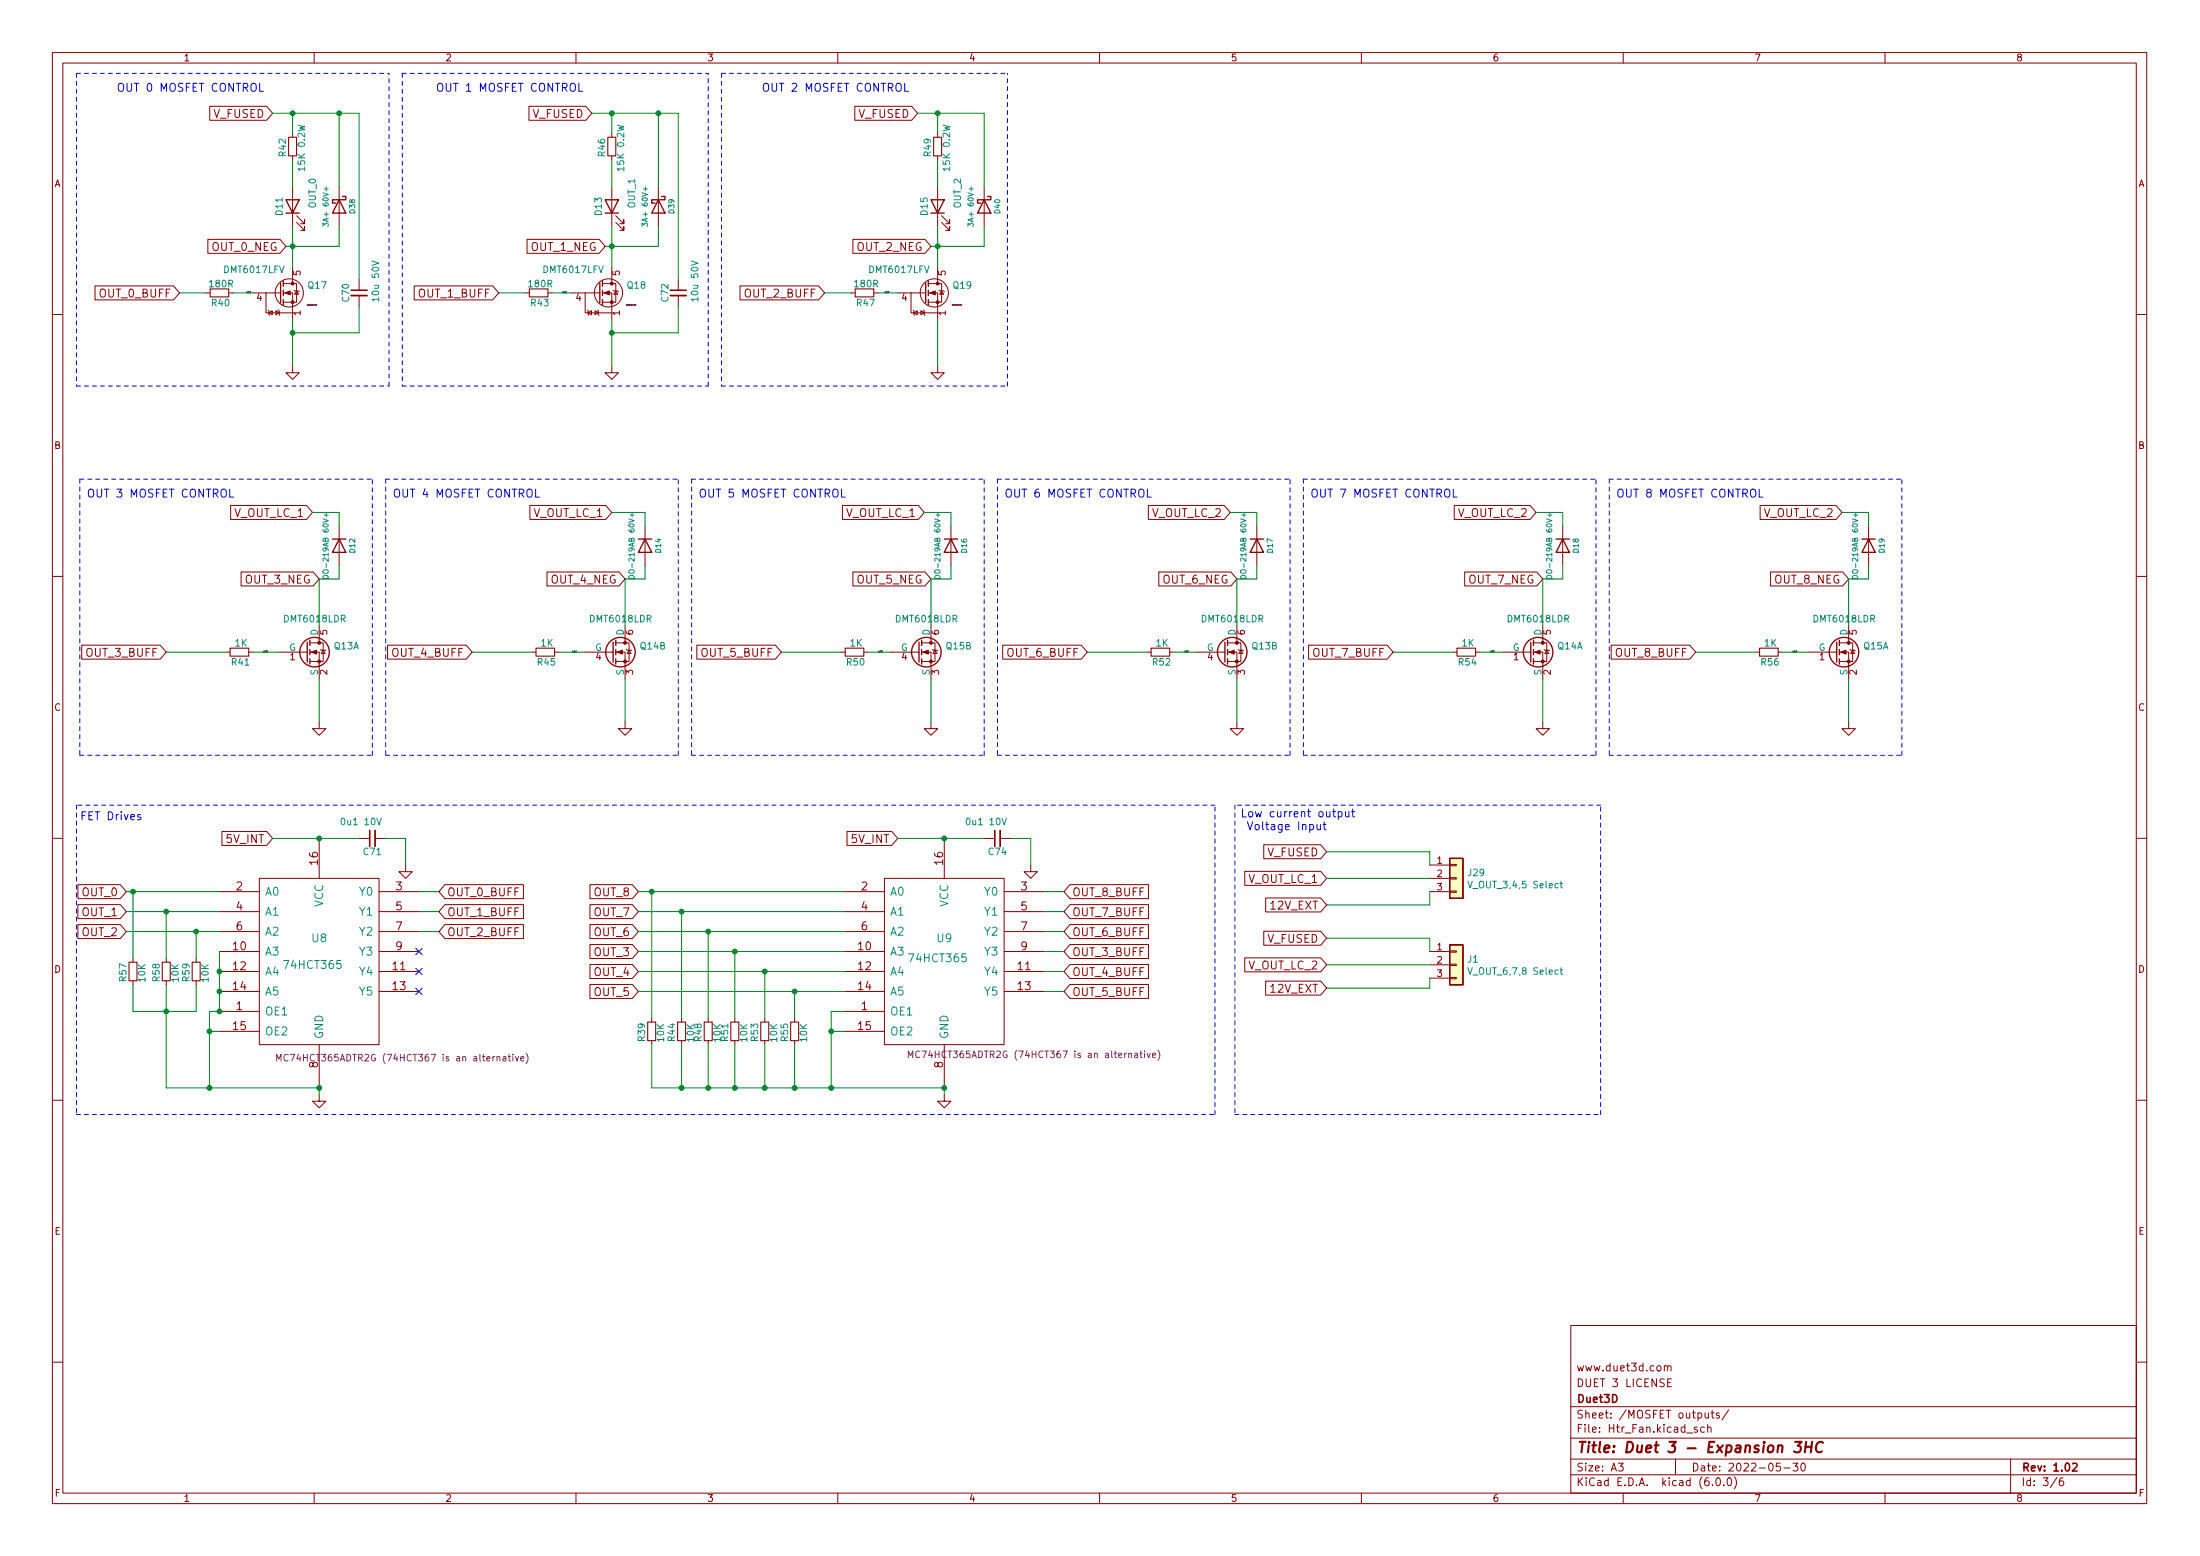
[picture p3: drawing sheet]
<svg xmlns="http://www.w3.org/2000/svg" width="420mm" height="297mm" viewBox="0 0 420 297" stroke-linecap="round" stroke-linejoin="round" font-family="sans-serif">
<g fill="none" stroke="#840000" stroke-width=".19">
<path d="M10 10h400v277h-400zM12 12h396v273h-396zM60 10v2M110 10v2M160 10v2M210 10v2M260 10v2M310 10v2M360 10v2M40.1 20.3h10.8l1.2 1.3-1.2 1.4h-10.8zM55.9 25.4v.8M55.9 29.8v.7"/>
<path d="M55.9 35.6v7.6M64.8 35.6v7.6M101 20.3h10.9l1.1 1.3-1.1 1.4h-10.9zM116.8 25.4v.8M116.8 29.8v.7M116.8 35.6v7.6M125.7 35.6v7.6M163.2 20.3h10.9l1.2 1.3-1.2 1.4h-10.9zM179.1 25.4v.8M179.1 29.8v.7M179.1 35.6v7.6M188 35.6v7.6"/>
<path d="M18.1 54.6h15l1.2 1.3-1.2 1.4h-15zM39.4 55.9h.7M39.7 45.7h13.8l1.1 1.3-1.1 1.4h-13.8zM43.7 55.9h.7M48.3 55.9h5.3M50.8 55.9v3.8h5.1M51.2 59.2l.3 1M51.4 59.7l.6-.4v.8zM52.7 59.3l.6 .4-.6 .4zM53.2 59.2l.2 1M54.1 55.9h1.8v5.1M54.1 54.1h1.8"/>
<path d="M55.9 54.1h.7v3.6h-2.5M55.9 50.8v3.3M56.1 55.4l1 .3M56.6 42.5l1.6 1.5v-.8v.8h-.8M56.6 41.2l1.6 1.5v-.8v.8h-.8M56.6 55.5l.4 .7h-.7zM68.6 53.4v2M68.6 56.4v2.1M79.1 54.6h15l1.1 1.3-1.1 1.4h-15zM100.3 55.9h.8M100.7 45.7h13.7l1.2 1.3-1.2 1.4h-13.7zM104.6 55.9h.8"/>
<path d="M109.2 55.9h5.4M111.8 55.9v3.8h5M112.2 59.2l.2 1M112.3 59.7l.7-.4v.8zM113.6 59.3l.7 .4-.7 .4zM114.1 59.2l.3 1M115.1 55.9h1.7v5.1M115.1 54.1h1.7M116.8 54.1h.8v3.6h-2.5M116.8 50.8v3.3M117.1 55.4l1 .3M117.6 55.5l.4 .7h-.8z"/>
<path d="M117.6 42.5l1.5 1.5v-.8v.8h-.7M117.6 41.2l1.5 1.5v-.8v.8h-.7M129.5 53.4v2M129.5 56.4v2.1M141.3 54.6h15l1.2 1.3-1.2 1.4h-15zM162.6 55.9h.7M162.9 45.7h13.8l1.1 1.3-1.1 1.4h-13.8zM166.9 55.9h.7M171.4 55.9h5.4M174 55.9v3.8h5.1M174.4 59.2l.3 1M174.5 59.7l.7-.4v.8z"/>
<path d="M175.9 59.3l.6 .4-.6 .4zM176.4 59.2l.2 1M177.3 55.9h1.8v5.1M177.3 54.1h1.8M179.1 54.1h.7v3.6h-2.5M179.1 50.8v3.3M179.3 55.4l1 .3M179.8 55.5l.4 .7h-.7zM179.8 42.5l1.6 1.5v-.8v.8h-.8M179.8 41.2l1.6 1.5v-.8v.8h-.8M10 60h2M55.9 69.9v1.3h1.2l-1.2 1.2-1.3-1.2h1.3"/>
<path d="M116.8 69.9v1.3h1.3l-1.3 1.2-1.2-1.2h1.2M179.1 69.9v1.3h1.2l-1.2 1.2-1.3-1.2h1.3M408 60h2M44.1 96.5h14.4l1.2 1.3-1.2 1.4h-14.4zM101.2 96.5h14.5l1.1 1.3-1.1 1.4h-14.5zM160.9 96.5h14.5l1.1 1.3-1.1 1.4h-14.5zM219.3 96.5h14.5l1.1 1.3-1.1 1.4h-14.5zM277.7 96.5h14.5l1.2 1.3-1.2 1.4h-14.5zM336.2 96.5h14.4l1.2 1.3-1.2 1.4h-14.4zM10 110h2M46 109.2h13.8l1.2 1.3-1.2 1.4h-13.8zM61 119.4v3.3"/>
<path d="M64.8 100.4v7.6M104.5 109.2h13.7l1.2 1.3-1.2 1.4h-13.7zM119.4 119.4v3.3M123.2 100.4v7.6M162.9 109.2h13.8l1.1 1.3-1.1 1.4h-13.8zM177.8 119.4v3.3M181.6 100.4v7.6M221.3 109.2h13.8l1.1 1.3-1.1 1.4h-13.8zM236.2 119.4v3.3M240 100.4v7.6M279.7 109.2h13.8l1.1 1.3-1.1 1.4h-13.8zM294.6 119.4v3.3"/>
<path d="M298.4 100.4v7.6M338.1 109.2h13.8l1.2 1.3-1.2 1.4h-13.8zM353.1 119.4v3.3M356.9 100.4v7.6M408 110h2M15.6 123.2h15l1.1 1.3-1.1 1.3h-15zM43.2 124.5h.7M47.5 124.5h.8M53.3 124.5h5.1M58.5 124.5h.2M59.2 124.5h1.8v5.1M59.2 122.7h1.8"/>
<path d="M61 122.7h.7v3.6h-2.5M61 137.8v1.3h1.2l-1.2 1.3-1.3-1.3h1.3M61.2 124l1 .2M61.7 124.1l.4 .7h-.8zM74 123.2h15l1.2 1.3-1.2 1.3h-15zM101.6 124.5h.8M105.9 124.5h.8M111.8 124.5h5M116.9 124.5h.2M117.6 124.5h1.8v5.1M117.6 122.7h1.8M119.4 122.7h.7v3.6h-2.5"/>
<path d="M119.4 137.8v1.3h1.2l-1.2 1.3-1.3-1.3h1.3M119.6 124l1 .2M120.1 124.1l.4 .7h-.7zM133.1 123.2h15l1.1 1.3-1.1 1.3h-15zM160.7 124.5h.7M165 124.5h.7M170.2 124.5h5.1M175.3 124.5h.2M176 124.5h1.8v5.1M176 122.7h1.8M177.8 122.7h.8v3.6h-2.6M177.8 137.8v1.3h1.3l-1.3 1.3-1.3-1.3h1.3"/>
<path d="M178.1 124l1 .2M178.6 124.1l.3 .7h-.7zM191.5 123.2h15l1.1 1.3-1.1 1.3h-15zM219.1 124.5h.7M223.4 124.5h.8M228.6 124.5h5.1M233.7 124.5h.2M234.4 124.5h1.8v5.1M234.4 122.7h1.8M236.2 122.7h.8v3.6h-2.6M236.2 137.8v1.3h1.3l-1.3 1.3-1.3-1.3h1.3M236.5 124l1 .2"/>
<path d="M237 124.1l.4 .7h-.8zM249.9 123.2h15l1.2 1.3-1.2 1.3h-15zM277.5 124.5h.8M281.8 124.5h.8M287 124.5h5.1M292.2 124.5h.2M292.9 124.5h1.7v5.1M292.9 122.7h1.7M294.6 122.7h.8v3.6h-2.5M294.6 137.8v1.3h1.3l-1.3 1.3-1.2-1.3h1.2M294.9 124l1 .2M295.4 124.1l.4 .7h-.8z"/>
<path d="M307.7 123.2h15l1.1 1.3-1.1 1.3h-15zM335.3 124.5h.7M339.6 124.5h.8M345.4 124.5h5.1M350.6 124.5h.2M351.3 124.5h1.8v5.1M351.3 122.7h1.8M353.1 122.7h.7v3.6h-2.5M353.1 137.8v1.3h1.2l-1.2 1.3-1.3-1.3h1.3M353.3 124l1 .2M353.8 124.1l.4 .7h-.8zM42.4 158.7h8.5l1.2 1.4-1.2 1.3h-8.5z"/>
<path d="M161.8 158.7h8.5l1.1 1.4-1.1 1.3h-8.5zM10 160h2M14.9 176.5h8.1l1.1 1.3-1.1 1.4h-8.1zM14.9 168.9h8.1l1.1 1.3-1.1 1.4h-8.1zM14.9 172.7h8.1l1.1 1.3-1.1 1.4h-8.1zM41.9 170.2h7.6M41.9 174h7.6M41.9 177.8h7.6M49.5 167.7h22.9v31.7h-22.9zM61 160.1v7.6M68.6 160.1h2M71.6 160.1h2.1"/>
<path d="M72.4 170.2h7.6M72.4 174h7.6M72.4 177.8h7.6M77.5 165.1v1.3h1.2l-1.2 1.3-1.3-1.3h1.3M85 172.7h15v2.7h-15l-1.2-1.4zM85 168.9h15v2.7h-15l-1.2-1.4zM85 176.5h15v2.7h-15l-1.2-1.4zM112.7 176.5h8.1l1.1 1.3-1.1 1.4h-8.1zM112.7 168.9h8.1l1.1 1.3-1.1 1.4h-8.1zM112.7 172.7h8.1l1.1 1.3-1.1 1.4h-8.1zM161.3 170.2h7.6M161.3 174h7.6"/>
<path d="M161.3 177.8h7.6M168.9 167.7h22.9v31.7h-22.9zM180.3 160.1v7.6M188 160.1h2M191 160.1h2M191.8 170.2h7.6M191.8 174h7.6M191.8 177.8h7.6M196.8 165.1v1.3h1.3l-1.3 1.3-1.2-1.3h1.2M204.3 168.9h15v2.7h-15l-1.1-1.4zM204.3 172.7h15v2.7h-15l-1.1-1.4zM204.3 176.5h15v2.7h-15l-1.1-1.4z"/>
<path d="M237.7 166.3h14.5l1.2 1.4-1.2 1.3h-14.5zM241.4 161.3h10.8l1.2 1.3-1.2 1.3h-10.8zM241.4 177.8h10.8l1.2 1.3-1.2 1.3h-10.8zM241.7 171.4h10.5l1.2 1.4-1.2 1.3h-10.5zM273 165.1h3.9M273 167.7h3.9M273 170.2h3.9M276.9 170.1h1.2v.2h-1.2zM276.9 167.5h1.2v.3h-1.2zM276.9 165h1.2v.3h-1.2zM408 160h2M25.4 182.9v.8"/>
<path d="M25.4 187.2v.8M31.7 182.9v.8M31.7 187.2v.8M37.5 182.9v.8M37.5 187.2v.8M41.9 181.6h7.6M41.9 193.1h7.6M41.9 185.5h7.6M41.9 189.3h7.6M41.9 196.9h7.6M61 199.4v7.6M72.4 181.6h7.6"/>
<path d="M72.4 185.5h7.6M72.4 189.3h7.6M112.7 184.1h8.1l1.1 1.4-1.1 1.3h-8.1zM112.7 180.3h8.1l1.1 1.3-1.1 1.4h-8.1zM112.7 187.9h8.1l1.1 1.4-1.1 1.3h-8.1zM124.5 194.3v.8M124.5 198.7v.7M130.2 194.3v.8M130.2 198.7v.7M135.3 194.3v.8M135.3 198.7v.7M140.3 194.3v.8"/>
<path d="M140.3 198.7v.7M146 194.3v.8M146 198.7v.7M151.8 194.3v.8M151.8 198.7v.7M161.3 181.6h7.6M161.3 193.1h7.6M161.3 185.5h7.6M161.3 189.3h7.6M161.3 196.9h7.6M180.3 199.4v7.6M191.8 181.6h7.6"/>
<path d="M191.8 185.5h7.6M191.8 189.3h7.6M204.3 180.3h15v2.7h-15l-1.1-1.4zM204.3 187.9h15v2.7h-15l-1.1-1.3zM204.3 184.1h15v2.7h-15l-1.1-1.3zM237.7 182.9h14.5l1.2 1.3-1.2 1.3h-14.5zM241.7 187.3h10.5l1.2 1.3-1.2 1.4h-10.5zM273 181.6h3.9M273 184.2h3.9M273 186.7h3.9M276.9 186.6h1.2v.3h-1.2zM276.9 184.1h1.2v.2h-1.2z"/>
<path d="M276.9 181.5h1.2v.3h-1.2zM10 210h2M61 209v1.2h1.2l-1.2 1.3-1.3-1.3h1.3M180.3 209v1.2h1.3l-1.3 1.3-1.2-1.3h1.2M408 210h2M300 253h108v32h-108zM10 260h2M300 278.5h108M300 274.5h108M300 268.5h108M309.1 279.3h.9l-.5 .6 .4 .1v.7l-.2 .1-.6-.1M317.9 260.9l.2-.2 .3 .1 .1 .9"/>
<path d="M317.9 260.7v1M318.5 260.9l.2-.2 .4 .1v.9M318.5 263.9h.5M319.2 263.2h-.7v1.5h.7M320 278.5v3M324.1 272.5l-.3-.1-.2 .2v.2l.5 .2v.3h-.5M325.5 272.5l-.4-.1-.3 .3 .1 .6h.6M325.6 269.7l.1 .9 .4 .1 .2-.1M326.1 272.6l.3-.2 .3 .1 .1 .9M326.1 271.9v1.5M326.3 269.7v1M326.8 269.7h.6"/>
<path d="M327 269.2v1.3l.4 .2M328.4 269.8l-.4-.1-.2 .2 .1 .2 .5 .2v.3h-.6M330.1 269.1l-1.2 2M340 279.3h-.7l-.1 .7 .2-.1 .5 .1 .2 .2-.1 .5-.2 .1-.6-.1M342.4 279.3h1l-.5 .6 .4 .1v.7l-.2 .1-.7-.1M344.1 279.4l.2-.1a.8 .8 0 0 1 .5 .8 .8 .8 0 0 1-.5 .7 .99 .99 0 0 1-.2-1.4zM384 278.5v6.5M408 260h2M60 285v2M110 285v2M160 285v2M210 285v2"/>
<path d="M260 285v2M300 281.5h108M310 285v2M327.1 283.5v.1M327.9 282.2l.2-.1a.8 .8 0 0 1 .5 .8 .8 .8 0 0 1-.5 .7 1 1 0 0 1-.2-1.4zM329.2 283.5v.1M330.1 282.2l.1-.1a.8 .8 0 0 1 .5 .8 .8 .8 0 0 1-.5 .7 1 1 0 0 1-.1-1.4zM331.2 281.9a1.72 1.72 0 0 1 0 2.3M340.7 280.2h1.2M360 285v2M392.9 282l-1.3 2M394 282.1a.6 .6 0 0 0-.7 .7v.5l.1 .2 .4 .1 .3-.1v-.5l-.1-.2-.4-.1-.3 .3"/>
<circle cx="55.2" cy="55.9" r="2.69"/>
<circle cx="116.2" cy="55.9" r="2.69"/>
<circle cx="178.4" cy="55.9" r="2.69"/>
</g>
<path d="M67.1 55.4h3M128 55.4h3.1M70.6 158.5v3.1M190 158.5v3.1M395.8 279.5l.6-.2 .2 .2 .1 .2-.9 1.1h.9" fill="none" stroke="#840000" stroke-width=".3"/>
<path d="M342.8 275.2h1.3l-.8 .8 .6 .2-.1 .9-.3 .1h-.6l-.3-.1M344.8 276.2h1.2M344.9 275.2l-.2 2M346.1 275.2l-.3 2M348.2 275.4a.88 .88 0 0 0-1.1 0 .88 .88 0 0 0-.3 1 .69 .69 0 0 0 .3 .8 .69 .69 0 0 0 .9-.1" fill="none" stroke="#840000" stroke-width=".4"/>
<g fill="none" stroke="#840000" stroke-width=".25">
<path d="M54.6 38.1h2.5l-1.2 2.6zM64.8 38.1l1.2 2.6h-2.5zM65.4 37.5h.6v.6h-2.5v.7h.6M115.6 38.1h2.5l-1.3 2.6zM125.7 38.1l1.3 2.6h-2.5zM126.4 37.5h.6v.6h-2.5v.7h.6M177.8 38.1h2.5l-1.2 2.6zM188 38.1l1.2 2.6h-2.5zM188.6 37.5h.6v.6h-2.5v.7h.6M53.6 54v3.8M54.1 53.6v1M54.1 55.4v1"/>
<path d="M54.1 57.2v1M54.6 40.7h2.5M114.6 54v3.8M115.1 53.6v1M115.1 55.4v1M115.1 57.2v1M115.6 40.7h2.5M176.8 54v3.8M177.3 53.6v1M177.3 55.4v1M177.3 57.2v1M177.8 40.7h2.5"/>
<path d="M63.5 102.9h2.5M64.8 102.9l1.2 2.5h-2.5zM121.9 102.9h2.6M123.2 102.9l1.3 2.5h-2.6zM180.3 102.9h2.6M181.6 102.9l1.3 2.5h-2.6zM238.8 102.9h2.5M240 102.9l1.3 2.5h-2.5zM297.2 102.9h2.5M298.4 102.9l1.3 2.5h-2.5zM355.6 102.9h2.5M356.9 102.9l1.2 2.5h-2.5z"/>
<path d="M58.7 122.6v3.8M59.2 122.2v1M59.2 124v1M59.2 125.8v1M117.1 122.6v3.8M117.6 122.2v1M117.6 124v1M117.6 125.8v1M175.5 122.6v3.8M176 122.2v1M176 124v1M176 125.8v1"/>
<path d="M233.9 122.6v3.8M234.4 122.2v1M234.4 124v1M234.4 125.8v1M292.4 122.6v3.8M292.9 122.2v1M292.9 124v1M292.9 125.8v1M350.8 122.6v3.8M351.3 122.2v1M351.3 124v1M351.3 125.8v1"/>
<path d="M276.9 163.9h2.5v7.6h-2.5zM276.9 180.4h2.5v7.6h-2.5z"/>
<circle cx="60.1" cy="124.5" r="2.82"/>
<circle cx="118.5" cy="124.5" r="2.82"/>
<circle cx="176.9" cy="124.5" r="2.82"/>
<circle cx="235.3" cy="124.5" r="2.82"/>
<circle cx="293.8" cy="124.5" r="2.82"/>
<circle cx="352.2" cy="124.5" r="2.82"/>
</g>
<g fill="#840000" stroke="#840000" stroke-width=".19">
<path d="M351.5 124.5l1.1-.4v.8z"/>
<path d="M117.9 124.5l1-.4v.8z"/>
<path d="M293.1 124.5l1-.4v.8z"/>
<path d="M176.3 124.5l1-.4v.8z"/>
<path d="M115.4 55.9l1-.4v.8z"/>
<path d="M234.7 124.5l1-.4v.8z"/>
<path d="M59.4 124.5l1.1-.4v.8z"/>
<path d="M54.4 55.9l1-.4v.8z"/>
<path d="M177.6 55.9l1-.4v.8z"/>
<circle cx="353.1" cy="126.3" r=".28"/>
<circle cx="353.1" cy="122.7" r=".28"/>
<circle cx="119.4" cy="126.3" r=".28"/>
<circle cx="119.4" cy="122.7" r=".28"/>
<circle cx="294.6" cy="126.3" r=".28"/>
<circle cx="294.6" cy="122.7" r=".28"/>
<circle cx="177.8" cy="126.3" r=".28"/>
<circle cx="177.8" cy="122.7" r=".28"/>
<circle cx="116.8" cy="57.7" r=".28"/>
<circle cx="116.8" cy="54.1" r=".28"/>
<circle cx="236.2" cy="126.3" r=".28"/>
<circle cx="236.2" cy="122.7" r=".28"/>
<circle cx="61" cy="126.3" r=".28"/>
<circle cx="61" cy="122.7" r=".28"/>
<circle cx="55.9" cy="57.7" r=".28"/>
<circle cx="55.9" cy="54.1" r=".28"/>
<circle cx="179.1" cy="57.7" r=".28"/>
<circle cx="179.1" cy="54.1" r=".28"/>
</g>
<g fill="#ffffc2" stroke="#ffffc2" stroke-width=".19">
<path d="M276.9 163.9h2.5v7.6h-2.5z"/>
<path d="M276.9 180.4h2.5v7.6h-2.5z"/>
</g>
<g fill="none" stroke="#008484" stroke-width=".19">
<path d="M62.3 35.7v.8M123.3 35.7v.8M185.5 35.7v.8M61.7 43.2v-.6l.4 .3 .1-.3h.4l.1 .2-.1 .4M71.1 49.8l1.2 .4-1.2 .5M122.6 43.2v-.6l.4 .3 .1-.3h.5v.2v.4M132 49.8l1.3 .4-1.3 .5M184.9 43.2v-.6l.4 .3v-.3h.5l.1 .2-.1 .4M61.9 98.3h.8M62.3 97.9v.8M120.3 98.3h.8M120.7 97.9v.8"/>
<path d="M178.8 98.3h.7M179.1 97.9v.8M237.2 98.3h.7M237.6 97.9v.8M295.6 98.3h.8M296 97.9v.8M354 98.3h.8M354.4 97.9v.8M61.7 110a.54 .54 0 0 1 .6-.1 .54 .54 0 0 1 .4 .5h-1zM120.1 110a.54 .54 0 0 1 .7-.1 .54 .54 0 0 1 .3 .5h-1zM178.6 110a.54 .54 0 0 1 .6-.1 .54 .54 0 0 1 .3 .5h-1zM237 110a.54 .54 0 0 1 .6-.1 .54 .54 0 0 1 .3 .5h-1z"/>
<path d="M295.4 110a.54 .54 0 0 1 .6-.1 .54 .54 0 0 1 .4 .5h-1zM353.8 110a.54 .54 0 0 1 .6-.1 .54 .54 0 0 1 .4 .5h-1zM72 156.2l.4 1.3 .4-1.3M191.4 156.2l.4 1.3 .4-1.3M280.3 168.2l.5 1.3 .4-1.3M297.9 168.6h.5M298.1 168.2v1.1l.3 .2M280.3 184.7l.5 1.3 .4-1.3M297.9 185.2h.5M298.1 184.7v1.1l.3 .2"/>
</g>
<g fill="none" stroke="#840000" stroke-width=".2">
<path d="M55.1 26.2h1.5v3.6h-1.5zM116.1 26.2h1.5v3.6h-1.5zM178.3 26.2h1.5v3.6h-1.5zM40.1 55.2h3.6v1.5h-3.6zM101.1 55.2h3.5v1.5h-3.5zM163.3 55.2h3.6v1.5h-3.6zM43.9 123.7h3.6v1.6h-3.6zM102.4 123.7h3.5v1.6h-3.5zM161.4 123.7h3.6v1.6h-3.6zM219.8 123.7h3.6v1.6h-3.6zM278.3 123.7h3.5v1.6h-3.5zM336 123.7h3.6v1.6h-3.6z"/>
<path d="M24.6 183.7h1.6v3.5h-1.6zM31 183.7h1.5v3.5h-1.5zM36.7 183.7h1.5v3.5h-1.5zM123.7 195.1h1.5v3.6h-1.5zM129.4 195.1h1.5v3.6h-1.5zM134.5 195.1h1.5v3.6h-1.5zM139.6 195.1h1.5v3.6h-1.5zM145.3 195.1h1.5v3.6h-1.5zM151 195.1h1.5v3.6h-1.5z"/>
</g>
<g fill="none" stroke="#840084" stroke-width=".19">
<path d="M52.8 202.5v-1.2l.4 .9 .5-.9v1.2M55 201.4a.6 .6 0 0 0-.8 .4 .6 .6 0 0 0 .6 .7l.2-.1M97.9 201.3v.1M97.9 201.7v.8M98.4 201.7l.3 .8 .3-.8M99.5 202.1l.6-.1-.1-.2-.4-.1-.1 .2v.6h.5M100.5 201.1a1.46 1.46 0 0 1 0 1.9M173.5 201.9v-1.3l.4 .9 .4-.9v1.3M175.7 200.8a.6 .6 0 0 0-.9 .4 .6 .6 0 0 0 .6 .7l.3-.1M218.6 200.6v.2M218.6 201.1v.8M219.1 201.1l.3 .8 .3-.8"/>
<path d="M220.1 201.5l.6-.1-.1-.3h-.3l-.2 .1 .1 .6h.4M221.1 200.5a1.46 1.46 0 0 1 0 1.9"/>
</g>
<path d="M67.1 56.4h3M128 56.4h3.1M71.6 158.5v3.1M191 158.5v3.1" fill="none" stroke="#840000" stroke-width=".33"/>
<path d="M47.8 55.7v.2zM108.1 55.7v.2M108.1 55.9h.1M169.7 55.7h.1l-.1 .2h.1M50.9 124.2h.1v.2h-.1M110 124.2v.2h.1M110.1 124.3v.1M168.5 124.2l-.1 .2M226.9 124.2l-.1 .2h.1h-.1M285.2 124.2h.2l-.1 .2M343.1 124.3v.1v-.1" fill="none" stroke="#000" stroke-width=".19"/>
<g fill="none" stroke="#0000c2" stroke-width=".19">
<path d="M49.6 15.9v1.5h.7M110.5 15.9v1.5h.8M172.8 15.9v1.5h.7M43.9 93.4v1.5h.7M102.3 93.4v1.5h.7M160.7 93.4v1.5h.7M219.1 93.4v1.5h.8M277.6 93.4v1.5h.7M336 93.4v1.5h.7M26.9 155.6l-.4-.1-.2 .2v.2l.6 .2v.3h-.6M250.1 157.5l.5-.1 .3 .3-.2 .6h-.6M251.5 157.4l.1 .9 .4 .1 .2-.1"/>
<path d="M252.2 157.4v1M252.7 157.4h.6M252.9 156.9v1.3l.4 .2M255.6 155l.4-.1 .3 .3v.5l-.1 .2h-.6M255.6 154.9v1.6M257 154.9v1h.4l.2-.1M257.6 154.9v1M258.1 154.9h.6M258.3 154.4v1.3l.4 .2"/>
</g>
<g fill="none" stroke="#0000c2" stroke-width=".19" stroke-dasharray=".8 .8">
<path d="M14.6 14v59.7M14.6 14h59.7M76.8 14v59.7M76.8 14h58.5M137.8 14v59.7M137.8 14h54.6M14.6 73.7h59.7M74.3 73.7v-59.7M76.8 73.7h58.5M135.3 73.7v-59.7M137.8 73.7h54.6M192.4 73.7v-59.7"/>
<path d="M15.2 91.5v52.7M15.2 91.5h55.9M73.7 91.5h55.8M73.7 91.5v52.7M132.1 91.5v52.7M132.1 91.5h55.9M190.5 91.5h55.9M190.5 91.5v52.7M248.9 91.5v52.7M248.9 91.5h55.9M307.3 91.5v52.7M307.3 91.5h55.9"/>
<path d="M14.6 153.7v59.1M15.2 144.2h55.9M71.1 144.2v-52.7M73.7 144.2h55.8M129.5 144.2v-52.7M132.1 144.2h55.9M188 144.2v-52.7M190.5 144.2h55.9M232 153.7h-217.4M235.8 153.7v59.1M246.4 144.2v-52.7M248.9 144.2h55.9"/>
<path d="M304.8 144.2v-52.7M305.7 153.7h-69.9M307.3 144.2h55.9M363.2 144.2v-52.7M14.6 212.8h217.4M232 212.8v-59.1M235.8 212.8h69.9M305.7 212.8v-59.1"/>
</g>
<g fill="none" stroke="#008400" stroke-width=".19">
<path d="M52.1 21.6h16.5v31.8M55.9 21.6v3.8M55.9 30.5v5.1M64.8 21.6v14M113 21.6h16.5v31.8M116.8 21.6v3.8M116.8 30.5v5.1M125.7 21.6v14M175.3 21.6h12.7v14M179.1 21.6v3.8M179.1 30.5v5.1M34.3 55.9h5.1"/>
<path d="M44.4 55.9h3.9M55.9 43.2v7.6M64.8 43.2v3.8h-10.2M68.6 58.5v5h-12.7M95.2 55.9h5.1M105.4 55.9h3.8M116.8 43.2v7.6M125.7 43.2v3.8h-10.1M129.5 58.5v5h-12.7M157.5 55.9h5.1M167.6 55.9h3.8M179.1 43.2v7.6"/>
<path d="M188 43.2v3.8h-10.2M55.9 61v8.9M116.8 61v8.9M179.1 61v8.9M59.7 97.8h5.1v2.6M116.8 97.8h6.4v2.6M176.5 97.8h5.1v2.6M234.9 97.8h5.1v2.6M293.4 97.8h5v2.6M351.8 97.8h5.1v2.6M64.8 108v2.5h-3.8v8.9M123.2 108v2.5h-3.8v8.9"/>
<path d="M181.6 108v2.5h-3.8v8.9M240 108v2.5h-3.8v8.9M298.4 108v2.5h-3.8v8.9M356.9 108v2.5h-3.8v8.9M31.7 124.5h11.5M48.3 124.5h5M61 129.6v8.2M90.2 124.5h11.4M106.7 124.5h5.1M119.4 129.6v8.2M149.2 124.5h11.5M165.7 124.5h4.5"/>
<path d="M177.8 129.6v8.2M207.6 124.5h11.5M224.2 124.5h4.4M236.2 129.6v8.2M266.1 124.5h11.4M282.6 124.5h4.4M294.6 129.6v8.2M323.8 124.5h11.5M340.4 124.5h5M353.1 129.6v8.2M24.1 174h17.8M24.1 177.8h17.8"/>
<path d="M24.1 170.2h17.8M25.4 170.2v12.7M31.7 174v8.9M37.5 177.8v5.1M52.1 160.1h16.5M73.7 160.1h3.8v5M80 174h3.8M80 177.8h3.8M80 170.2h3.8M121.9 174h39.4M121.9 177.8h39.4M121.9 170.2h39.4"/>
<path d="M124.5 170.2v24.1M130.2 174v20.3M135.3 177.8v16.5M171.4 160.1h16.6M193 160.1h3.8v5M199.4 174h3.8M199.4 177.8h3.8M199.4 170.2h3.8M253.4 162.6h19.6v2.5M253.4 179.1h19.6v2.5M253.4 167.7h19.6M273 170.2v2.6h-19.6"/>
<path d="M25.4 188v5.1h12.1v-5.1M31.7 188v19.7h29.3M40 196.9h1.9M41.9 181.6v11.5h-1.9v14.6M121.9 181.6h39.4M121.9 185.5h39.4M121.9 189.3h39.4M124.5 199.4v8.3h55.8M130.2 199.4v8.3M135.3 199.4v8.3M140.3 181.6v12.7M140.3 199.4v8.3"/>
<path d="M146 185.5v8.8M146 199.4v8.3M151.8 189.3v5M151.8 199.4v8.3M158.7 196.9h2.6M161.3 193.1h-2.6v14.6M199.4 181.6h3.8M199.4 185.5h3.8M199.4 189.3h3.8M253.4 184.2h19.6M273 186.7v1.9h-19.6M61 207v2"/>
<path d="M180.3 207v2"/>
</g>
<path d="M79.4 188.7l1.2 1.2M79.4 184.8l1.2 1.3M79.4 181l1.2 1.3M80.6 188.7l-1.2 1.2M80.6 184.8l-1.2 1.3M80.6 181l-1.2 1.3" fill="none" stroke="#000084" stroke-width=".19"/>
<g fill="#008400" stroke="#008400" stroke-width=".19">
<circle cx="146" cy="207.7" r=".46"/>
<circle cx="158.7" cy="207.7" r=".46"/>
<circle cx="151.8" cy="207.7" r=".46"/>
<circle cx="130.2" cy="207.7" r=".46"/>
<circle cx="180.3" cy="207.7" r=".46"/>
<circle cx="140.3" cy="181.6" r=".46"/>
<circle cx="140.3" cy="207.7" r=".46"/>
<circle cx="135.3" cy="207.7" r=".46"/>
<circle cx="135.3" cy="177.8" r=".46"/>
<circle cx="124.5" cy="170.2" r=".46"/>
<circle cx="130.2" cy="174" r=".46"/>
<circle cx="146" cy="185.5" r=".46"/>
<circle cx="151.8" cy="189.3" r=".46"/>
<circle cx="158.7" cy="196.9" r=".46"/>
<circle cx="180.3" cy="160.1" r=".46"/>
<circle cx="25.4" cy="170.2" r=".46"/>
<circle cx="61" cy="160.1" r=".46"/>
<circle cx="31.7" cy="174" r=".46"/>
<circle cx="41.9" cy="185.5" r=".46"/>
<circle cx="41.9" cy="193.1" r=".46"/>
<circle cx="37.5" cy="177.8" r=".46"/>
<circle cx="31.7" cy="193.1" r=".46"/>
<circle cx="116.8" cy="47" r=".46"/>
<circle cx="116.8" cy="21.6" r=".46"/>
<circle cx="116.8" cy="63.5" r=".46"/>
<circle cx="41.9" cy="189.3" r=".46"/>
<circle cx="40" cy="196.9" r=".46"/>
<circle cx="40" cy="207.7" r=".46"/>
<circle cx="61" cy="207.7" r=".46"/>
<circle cx="55.9" cy="21.6" r=".46"/>
<circle cx="64.8" cy="21.6" r=".46"/>
<circle cx="55.9" cy="47" r=".46"/>
<circle cx="55.9" cy="63.5" r=".46"/>
<circle cx="125.7" cy="21.6" r=".46"/>
<circle cx="179.1" cy="21.6" r=".46"/>
<circle cx="179.1" cy="47" r=".46"/>
</g>
<text font-size="2.8" fill="#840000" x="301" y="277.3">Title: Duet 3 - Expansion 3HC</text>
<g font-size="2.1" fill="#0000c2">
<text x="22.2" y="17.5">OUT 0 MOSFET CONTROL</text>
<text x="83.2" y="17.5">OUT 1 MOSFET CONTROL</text>
<text x="145.4" y="17.5">OUT 2 MOSFET CONTROL</text>
<text x="16.5" y="95">OUT 3 MOSFET CONTROL</text>
<text x="74.9" y="95">OUT 4 MOSFET CONTROL</text>
<text x="133.3" y="95">OUT 5 MOSFET CONTROL</text>
<text x="191.8" y="95">OUT 6 MOSFET CONTROL</text>
<text x="250.2" y="95">OUT 7 MOSFET CONTROL</text>
<text x="308.6" y="95">OUT 8 MOSFET CONTROL</text>
<text x="15.2" y="156.6">FET Drives</text>
<text x="236.9" y="156">Low current output</text>
<text x="237.4" y="158.5">Voltage Input</text>
</g>
<g font-size="2.1" fill="#840000">
<text x="40.8" y="22.5">V_FUSED</text>
<text x="101.7" y="22.5">V_FUSED</text>
<text x="163.9" y="22.5">V_FUSED</text>
<text x="40.5" y="47.9">OUT_0_NEG</text>
<text x="101.4" y="47.9">OUT_1_NEG</text>
<text x="163.7" y="47.9">OUT_2_NEG</text>
<text x="19.1" y="56.8">OUT_0_BUFF</text>
<text x="80" y="56.8">OUT_1_BUFF</text>
<text x="142.3" y="56.8">OUT_2_BUFF</text>
<text x="44.7" y="98.7">V_OUT_LC_1</text>
<text x="101.9" y="98.7">V_OUT_LC_1</text>
<text x="161.6" y="98.7">V_OUT_LC_1</text>
<text x="220" y="98.7">V_OUT_LC_2</text>
<text x="278.4" y="98.7">V_OUT_LC_2</text>
<text x="336.8" y="98.7">V_OUT_LC_2</text>
<text x="46.8" y="111.4">OUT_3_NEG</text>
<text x="105.2" y="111.4">OUT_4_NEG</text>
<text x="163.7" y="111.4">OUT_5_NEG</text>
<text x="222.1" y="111.4">OUT_6_NEG</text>
<text x="280.5" y="111.4">OUT_7_NEG</text>
<text x="338.9" y="111.4">OUT_8_NEG</text>
<text x="16.5" y="125.4">OUT_3_BUFF</text>
<text x="75" y="125.4">OUT_4_BUFF</text>
<text x="134" y="125.4">OUT_5_BUFF</text>
<text x="192.4" y="125.4">OUT_6_BUFF</text>
<text x="250.9" y="125.4">OUT_7_BUFF</text>
<text x="308.6" y="125.4">OUT_8_BUFF</text>
<text x="43.4" y="160.9">5V_INT</text>
<text x="162.7" y="160.9">5V_INT</text>
<text x="60.7" y="165" transform="rotate(-90 60.7 165)">16</text>
<text x="180.1" y="165" transform="rotate(-90 180.1 165)">16</text>
<text x="242.1" y="163.5">V_FUSED</text>
<text x="15.8" y="171.1">OUT_0</text>
<text x="45.1" y="170">2</text>
<text x="45.1" y="173.8">4</text>
<text x="75.6" y="170">3</text>
<text x="75.6" y="173.8">5</text>
<text x="85.3" y="171.1">OUT_0_BUFF</text>
<text x="113.6" y="171.1">OUT_8</text>
<text x="164.5" y="170">2</text>
<text x="164.5" y="173.8">4</text>
<text x="195" y="170">3</text>
<text x="195" y="173.8">5</text>
<text x="204.7" y="171.1">OUT_8_BUFF</text>
<text x="238.4" y="168.5">V_OUT_LC_1</text>
<text x="242.8" y="173.6">12V_EXT</text>
<text x="15.8" y="178.7">OUT_2</text>
<text x="15.8" y="174.9">OUT_1</text>
<text x="45.1" y="177.6">6</text>
<text x="75.6" y="177.6">7</text>
<text x="85.3" y="174.9">OUT_1_BUFF</text>
<text x="85.3" y="178.7">OUT_2_BUFF</text>
<text x="113.6" y="178.7">OUT_6</text>
<text x="113.6" y="174.9">OUT_7</text>
<text x="164.5" y="177.6">6</text>
<text x="195" y="177.6">7</text>
<text x="204.7" y="174.9">OUT_7_BUFF</text>
<text x="204.7" y="178.7">OUT_6_BUFF</text>
<text x="242.1" y="180">V_FUSED</text>
<text x="44.5" y="181.4">10</text>
<text x="44.5" y="185.2">12</text>
<text x="75" y="185.2">11</text>
<text x="75.6" y="181.4">9</text>
<text x="113.6" y="182.5">OUT_3</text>
<text x="163.9" y="181.4">10</text>
<text x="163.9" y="185.2">12</text>
<text x="194.4" y="185.2">11</text>
<text x="195" y="181.4">9</text>
<text x="204.7" y="182.5">OUT_3_BUFF</text>
<text x="238.4" y="185.1">V_OUT_LC_2</text>
<text x="44.5" y="189">14</text>
<text x="75" y="189">13</text>
<text x="113.6" y="186.3">OUT_4</text>
<text x="113.6" y="190.1">OUT_5</text>
<text x="163.9" y="189">14</text>
<text x="194.4" y="189">13</text>
<text x="204.7" y="190.1">OUT_5_BUFF</text>
<text x="204.7" y="186.3">OUT_4_BUFF</text>
<text x="242.8" y="189.5">12V_EXT</text>
<text x="44.5" y="196.6">15</text>
<text x="45.1" y="192.8">1</text>
<text x="163.9" y="196.6">15</text>
<text x="164.5" y="192.8">1</text>
<text x="60.7" y="203.8" transform="rotate(-90 60.7 203.8)">8</text>
<text x="180.1" y="203.8" transform="rotate(-90 180.1 203.8)">8</text>
<text x="301" y="261.8">www.duet3d.com</text>
<text x="301" y="267.8">Duet3D</text>
<text x="301" y="264.8">DUET 3 LICENSE</text>
<text x="301" y="273.5">File: Htr_Fan.kicad_sch</text>
<text x="301" y="270.8">Sheet: /MOSFET outputs/</text>
<text x="301" y="280.9">Size: A3</text>
<text x="323" y="280.9">Date: 2022-05-30</text>
<text x="386" y="280.9">Rev: 1.02</text>
<text x="301" y="283.7">KiCad E.D.A. kicad (6.0.0)</text>
<text x="386" y="283.7">Id: 3/6</text>
</g>
<g font-size="2.1" fill="#008484">
<text x="50.5" y="171">A0</text>
<text x="61.7" y="173.2" transform="rotate(-90 61.7 173.2)">VCC</text>
<text x="68.8" y="171">Y0</text>
<text x="169.9" y="171">A0</text>
<text x="181.1" y="173.2" transform="rotate(-90 181.1 173.2)">VCC</text>
<text x="188.2" y="171">Y0</text>
<text x="50.5" y="174.8">A1</text>
<text x="50.5" y="178.6">A2</text>
<text x="59.6" y="179.9">U8</text>
<text x="68.8" y="174.8">Y1</text>
<text x="68.8" y="178.6">Y2</text>
<text x="169.9" y="174.8">A1</text>
<text x="169.9" y="178.6">A2</text>
<text x="179" y="179.9">U9</text>
<text x="188.2" y="174.8">Y1</text>
<text x="188.2" y="178.6">Y2</text>
<text x="50.5" y="182.4">A3</text>
<text x="54.6" y="184.9">74HCT365</text>
<text x="68.8" y="182.4">Y3</text>
<text x="169.9" y="182.4">A3</text>
<text x="173.9" y="183.7">74HCT365</text>
<text x="188.2" y="182.4">Y3</text>
<text x="50.5" y="186.2">A4</text>
<text x="50.5" y="190">A5</text>
<text x="68.8" y="186.2">Y4</text>
<text x="68.8" y="190">Y5</text>
<text x="169.9" y="186.2">A4</text>
<text x="169.9" y="190">A5</text>
<text x="188.2" y="186.2">Y4</text>
<text x="188.2" y="190">Y5</text>
<text x="50.5" y="193.8">OE1</text>
<text x="50.5" y="197.6">OE2</text>
<text x="169.9" y="193.8">OE1</text>
<text x="169.9" y="197.6">OE2</text>
<text x="61.7" y="198.4" transform="rotate(-90 61.7 198.4)">GND</text>
<text x="181.1" y="198.4" transform="rotate(-90 181.1 198.4)">GND</text>
</g>
<g font-size="1.8" fill="#840000">
<text x="35" y="11.7">1</text>
<text x="85" y="11.7">2</text>
<text x="135" y="11.7">3</text>
<text x="185" y="11.7">4</text>
<text x="235" y="11.7">5</text>
<text x="285" y="11.7">6</text>
<text x="335" y="11.7">7</text>
<text x="385" y="11.7">8</text>
<text x="10.3" y="35.7">A</text>
<text x="408.3" y="35.7">A</text>
<text x="57.4" y="52.6" transform="rotate(-90 57.4 52.6)">5</text>
<text x="118.4" y="52.6" transform="rotate(-90 118.4 52.6)">5</text>
<text x="180.6" y="52.6" transform="rotate(-90 180.6 52.6)">5</text>
<text x="49" y="57.4">4</text>
<text x="110" y="57.4">4</text>
<text x="172.2" y="57.4">4</text>
<text x="57.4" y="60.2" transform="rotate(-90 57.4 60.2)">1</text>
<text x="118.4" y="60.2" transform="rotate(-90 118.4 60.2)">1</text>
<text x="180.6" y="60.2" transform="rotate(-90 180.6 60.2)">1</text>
<text x="10.3" y="85.7">B</text>
<text x="408.3" y="85.7">B</text>
<text x="62.5" y="121.2" transform="rotate(-90 62.5 121.2)">5</text>
<text x="120.9" y="121.2" transform="rotate(-90 120.9 121.2)">6</text>
<text x="179.3" y="121.2" transform="rotate(-90 179.3 121.2)">6</text>
<text x="237.7" y="121.2" transform="rotate(-90 237.7 121.2)">6</text>
<text x="296.2" y="121.2" transform="rotate(-90 296.2 121.2)">5</text>
<text x="354.6" y="121.2" transform="rotate(-90 354.6 121.2)">5</text>
<text x="55.4" y="126">1</text>
<text x="62.5" y="128.8" transform="rotate(-90 62.5 128.8)">2</text>
<text x="113.8" y="126">4</text>
<text x="120.9" y="128.8" transform="rotate(-90 120.9 128.8)">3</text>
<text x="172.2" y="126">4</text>
<text x="179.3" y="128.8" transform="rotate(-90 179.3 128.8)">3</text>
<text x="230.6" y="126">4</text>
<text x="237.7" y="128.8" transform="rotate(-90 237.7 128.8)">3</text>
<text x="289.1" y="126">1</text>
<text x="296.2" y="128.8" transform="rotate(-90 296.2 128.8)">2</text>
<text x="347.5" y="126">1</text>
<text x="354.6" y="128.8" transform="rotate(-90 354.6 128.8)">2</text>
<text x="10.3" y="135.7">C</text>
<text x="408.3" y="135.7">C</text>
<text x="274.5" y="164.9">1</text>
<text x="274.5" y="167.4">2</text>
<text x="274.5" y="170">3</text>
<text x="10.3" y="185.7">D</text>
<text x="274.5" y="181.4">1</text>
<text x="274.5" y="183.9">2</text>
<text x="408.3" y="185.7">D</text>
<text x="274.5" y="186.5">3</text>
<text x="10.4" y="235.7">E</text>
<text x="408.4" y="235.7">E</text>
<text x="10.4" y="285.7">F</text>
<text x="35" y="286.7">1</text>
<text x="85" y="286.7">2</text>
<text x="135" y="286.7">3</text>
<text x="185" y="286.7">4</text>
<text x="235" y="286.7">5</text>
<text x="285" y="286.7">6</text>
<text x="335" y="286.7">7</text>
<text x="385" y="286.7">8</text>
<text x="408.4" y="285.7">F</text>
</g>
<g font-size="1.8" fill="#008484">
<text x="54.6" y="29.8" transform="rotate(-90 54.6 29.8)">R42</text>
<text x="115.6" y="29.8" transform="rotate(-90 115.6 29.8)">R46</text>
<text x="177.8" y="29.8" transform="rotate(-90 177.8 29.8)">R49</text>
<text x="58.2" y="32.2" transform="rotate(-90 58.2 32.2)">15K 0.2W</text>
<text x="119.2" y="32.2" transform="rotate(-90 119.2 32.2)">15K 0.2W</text>
<text x="181.4" y="32.2" transform="rotate(-90 181.4 32.2)">15K 0.2W</text>
<text x="54" y="41" transform="rotate(-90 54 41)">D11</text>
<text x="60.3" y="39.7" transform="rotate(-90 60.3 39.7)">OUT_0</text>
<text x="114.9" y="41" transform="rotate(-90 114.9 41)">D13</text>
<text x="121.3" y="39.7" transform="rotate(-90 121.3 39.7)">OUT_1</text>
<text x="177.2" y="41" transform="rotate(-90 177.2 41)">D15</text>
<text x="183.5" y="39.7" transform="rotate(-90 183.5 39.7)">OUT_2</text>
<text x="42.9" y="52.1">DMT6017LFV</text>
<text x="103.9" y="52.1">DMT6017LFV</text>
<text x="166.1" y="52.1">DMT6017LFV</text>
<text x="40.1" y="54.8">180R</text>
<text x="40.5" y="58.5">R40</text>
<text x="58.9" y="55.1">Q17</text>
<text x="66.7" y="57.5" transform="rotate(-90 66.7 57.5)">C70</text>
<text x="72.4" y="57.1" transform="rotate(-90 72.4 57.1)">10u 50V</text>
<text x="101.1" y="54.8">180R</text>
<text x="101.5" y="58.5">R43</text>
<text x="119.9" y="55.1">Q18</text>
<text x="127.6" y="57.5" transform="rotate(-90 127.6 57.5)">C72</text>
<text x="133.3" y="57.1" transform="rotate(-90 133.3 57.1)">10u 50V</text>
<text x="163.3" y="54.8">180R</text>
<text x="163.7" y="58.5">R47</text>
<text x="182.1" y="55.1">Q19</text>
<text x="54.4" y="118.8">DMT6018LDR</text>
<text x="112.8" y="118.8">DMT6018LDR</text>
<text x="171.2" y="118.8">DMT6018LDR</text>
<text x="229.7" y="118.8">DMT6018LDR</text>
<text x="288.1" y="118.8">DMT6018LDR</text>
<text x="346.5" y="118.8">DMT6018LDR</text>
<text x="44.9" y="123.4">1K</text>
<text x="55.2" y="124.2">G</text>
<text x="60.7" y="121.3" transform="rotate(-90 60.7 121.3)">D</text>
<text x="63.8" y="124">Q13A</text>
<text x="103.3" y="123.4">1K</text>
<text x="113.6" y="124.2">G</text>
<text x="119.1" y="121.3" transform="rotate(-90 119.1 121.3)">D</text>
<text x="122.4" y="124">Q14B</text>
<text x="162.4" y="123.4">1K</text>
<text x="172" y="124.2">G</text>
<text x="177.5" y="121.3" transform="rotate(-90 177.5 121.3)">D</text>
<text x="180.8" y="124">Q15B</text>
<text x="220.8" y="123.4">1K</text>
<text x="230.5" y="124.2">G</text>
<text x="236" y="121.3" transform="rotate(-90 236 121.3)">D</text>
<text x="239.2" y="124">Q13B</text>
<text x="279.2" y="123.4">1K</text>
<text x="288.9" y="124.2">G</text>
<text x="294.4" y="121.3" transform="rotate(-90 294.4 121.3)">D</text>
<text x="297.5" y="124">Q14A</text>
<text x="337" y="123.4">1K</text>
<text x="347.3" y="124.2">G</text>
<text x="352.8" y="121.3" transform="rotate(-90 352.8 121.3)">D</text>
<text x="355.9" y="124">Q15A</text>
<text x="44.3" y="127">R41</text>
<text x="60.7" y="128.9" transform="rotate(-90 60.7 128.9)">S</text>
<text x="102.7" y="127">R45</text>
<text x="119.1" y="128.9" transform="rotate(-90 119.1 128.9)">S</text>
<text x="161.8" y="127">R50</text>
<text x="177.5" y="128.9" transform="rotate(-90 177.5 128.9)">S</text>
<text x="220.2" y="127">R52</text>
<text x="236" y="128.9" transform="rotate(-90 236 128.9)">S</text>
<text x="278.6" y="127">R54</text>
<text x="294.4" y="128.9" transform="rotate(-90 294.4 128.9)">S</text>
<text x="336.4" y="127">R56</text>
<text x="352.8" y="128.9" transform="rotate(-90 352.8 128.9)">S</text>
<text x="65.6" y="157.5">0u1 10V</text>
<text x="185" y="157.5">0u1 10V</text>
<text x="69.5" y="163.2">C71</text>
<text x="188.9" y="163.2">C74</text>
<text x="280.4" y="167.2">J29</text>
<text x="281.1" y="169.6">V_OUT_3,4,5 Select</text>
<text x="280.3" y="183.8">J1</text>
<text x="24.1" y="187.3" transform="rotate(-90 24.1 187.3)">R57</text>
<text x="27.8" y="187.4" transform="rotate(-90 27.8 187.4)">10K</text>
<text x="30.5" y="187.3" transform="rotate(-90 30.5 187.3)">R58</text>
<text x="34.1" y="187.4" transform="rotate(-90 34.1 187.4)">10K</text>
<text x="36.2" y="187.3" transform="rotate(-90 36.2 187.3)">R59</text>
<text x="39.8" y="187.4" transform="rotate(-90 39.8 187.4)">10K</text>
<text x="281.1" y="186.1">V_OUT_6,7,8 Select</text>
<text x="123.2" y="198.7" transform="rotate(-90 123.2 198.7)">R39</text>
<text x="126.8" y="198.8" transform="rotate(-90 126.8 198.8)">10K</text>
<text x="128.9" y="198.7" transform="rotate(-90 128.9 198.7)">R44</text>
<text x="132.5" y="198.8" transform="rotate(-90 132.5 198.8)">10K</text>
<text x="134" y="198.7" transform="rotate(-90 134 198.7)">R48</text>
<text x="137.6" y="198.8" transform="rotate(-90 137.6 198.8)">10K</text>
<text x="139.1" y="198.7" transform="rotate(-90 139.1 198.7)">R51</text>
<text x="142.7" y="198.8" transform="rotate(-90 142.7 198.8)">10K</text>
<text x="144.8" y="198.7" transform="rotate(-90 144.8 198.7)">R53</text>
<text x="148.4" y="198.8" transform="rotate(-90 148.4 198.8)">10K</text>
<text x="150.5" y="198.7" transform="rotate(-90 150.5 198.7)">R55</text>
<text x="154.1" y="198.8" transform="rotate(-90 154.1 198.8)">10K</text>
</g>
<g font-size="1.8" fill="#840084">
<text x="55.5" y="202.6">MC74HCT365ADTR2G (74HCT367 is an alternative)</text>
<text x="176.2" y="202">MC74HCT365ADTR2G (74HCT367 is an alternative)</text>
</g>
<g font-size="1.4" fill="#008484">
<text x="67.8" y="40.7" transform="rotate(-90 67.8 40.7)">D38</text>
<text x="128.8" y="40.7" transform="rotate(-90 128.8 40.7)">D39</text>
<text x="191" y="40.7" transform="rotate(-90 191 40.7)">D40</text>
<text x="62.7" y="42.6" transform="rotate(-90 62.7 42.6)">3A+ 60V+</text>
<text x="123.7" y="42.6" transform="rotate(-90 123.7 42.6)">3A+ 60V+</text>
<text x="185.9" y="42.6" transform="rotate(-90 185.9 42.6)">3A+ 60V+</text>
<text x="67.8" y="105.5" transform="rotate(-90 67.8 105.5)">D12</text>
<text x="126.2" y="105.5" transform="rotate(-90 126.2 105.5)">D14</text>
<text x="184.7" y="105.5" transform="rotate(-90 184.7 105.5)">D16</text>
<text x="243.1" y="105.5" transform="rotate(-90 243.1 105.5)">D17</text>
<text x="301.5" y="105.5" transform="rotate(-90 301.5 105.5)">D18</text>
<text x="359.9" y="105.5" transform="rotate(-90 359.9 105.5)">D19</text>
<text x="62.7" y="109.5" transform="rotate(-90 62.7 109.5)">DO-219AB 60V+</text>
<text x="121.2" y="109.5" transform="rotate(-90 121.2 109.5)">DO-219AB 60V+</text>
<text x="179.6" y="109.5" transform="rotate(-90 179.6 109.5)">DO-219AB 60V+</text>
<text x="238" y="109.5" transform="rotate(-90 238 109.5)">DO-219AB 60V+</text>
<text x="296.4" y="109.5" transform="rotate(-90 296.4 109.5)">DO-219AB 60V+</text>
<text x="354.8" y="109.5" transform="rotate(-90 354.8 109.5)">DO-219AB 60V+</text>
</g>
<g font-size=".3">
<text x="47" y="55.9">out_0</text>
<text x="107.3" y="55.9">out_1</text>
<text x="168.9" y="55.9">out_2</text>
<text x="50.2" y="124.5">out_3</text>
<text x="109.2" y="124.5">out_4</text>
<text x="167.6" y="124.5">out_5</text>
<text x="226.1" y="124.5">out_6</text>
<text x="284.5" y="124.5">out_7</text>
<text x="342.3" y="124.5">out_8</text>
</g>
<g font-size=".3" fill="#840084">
<text x="58.7" y="58.3">DMT6017LFV</text>
<text x="119.6" y="58.3">DMT6017LFV</text>
<text x="181.9" y="58.3">DMT6017LFV</text>
</g>
</svg>
